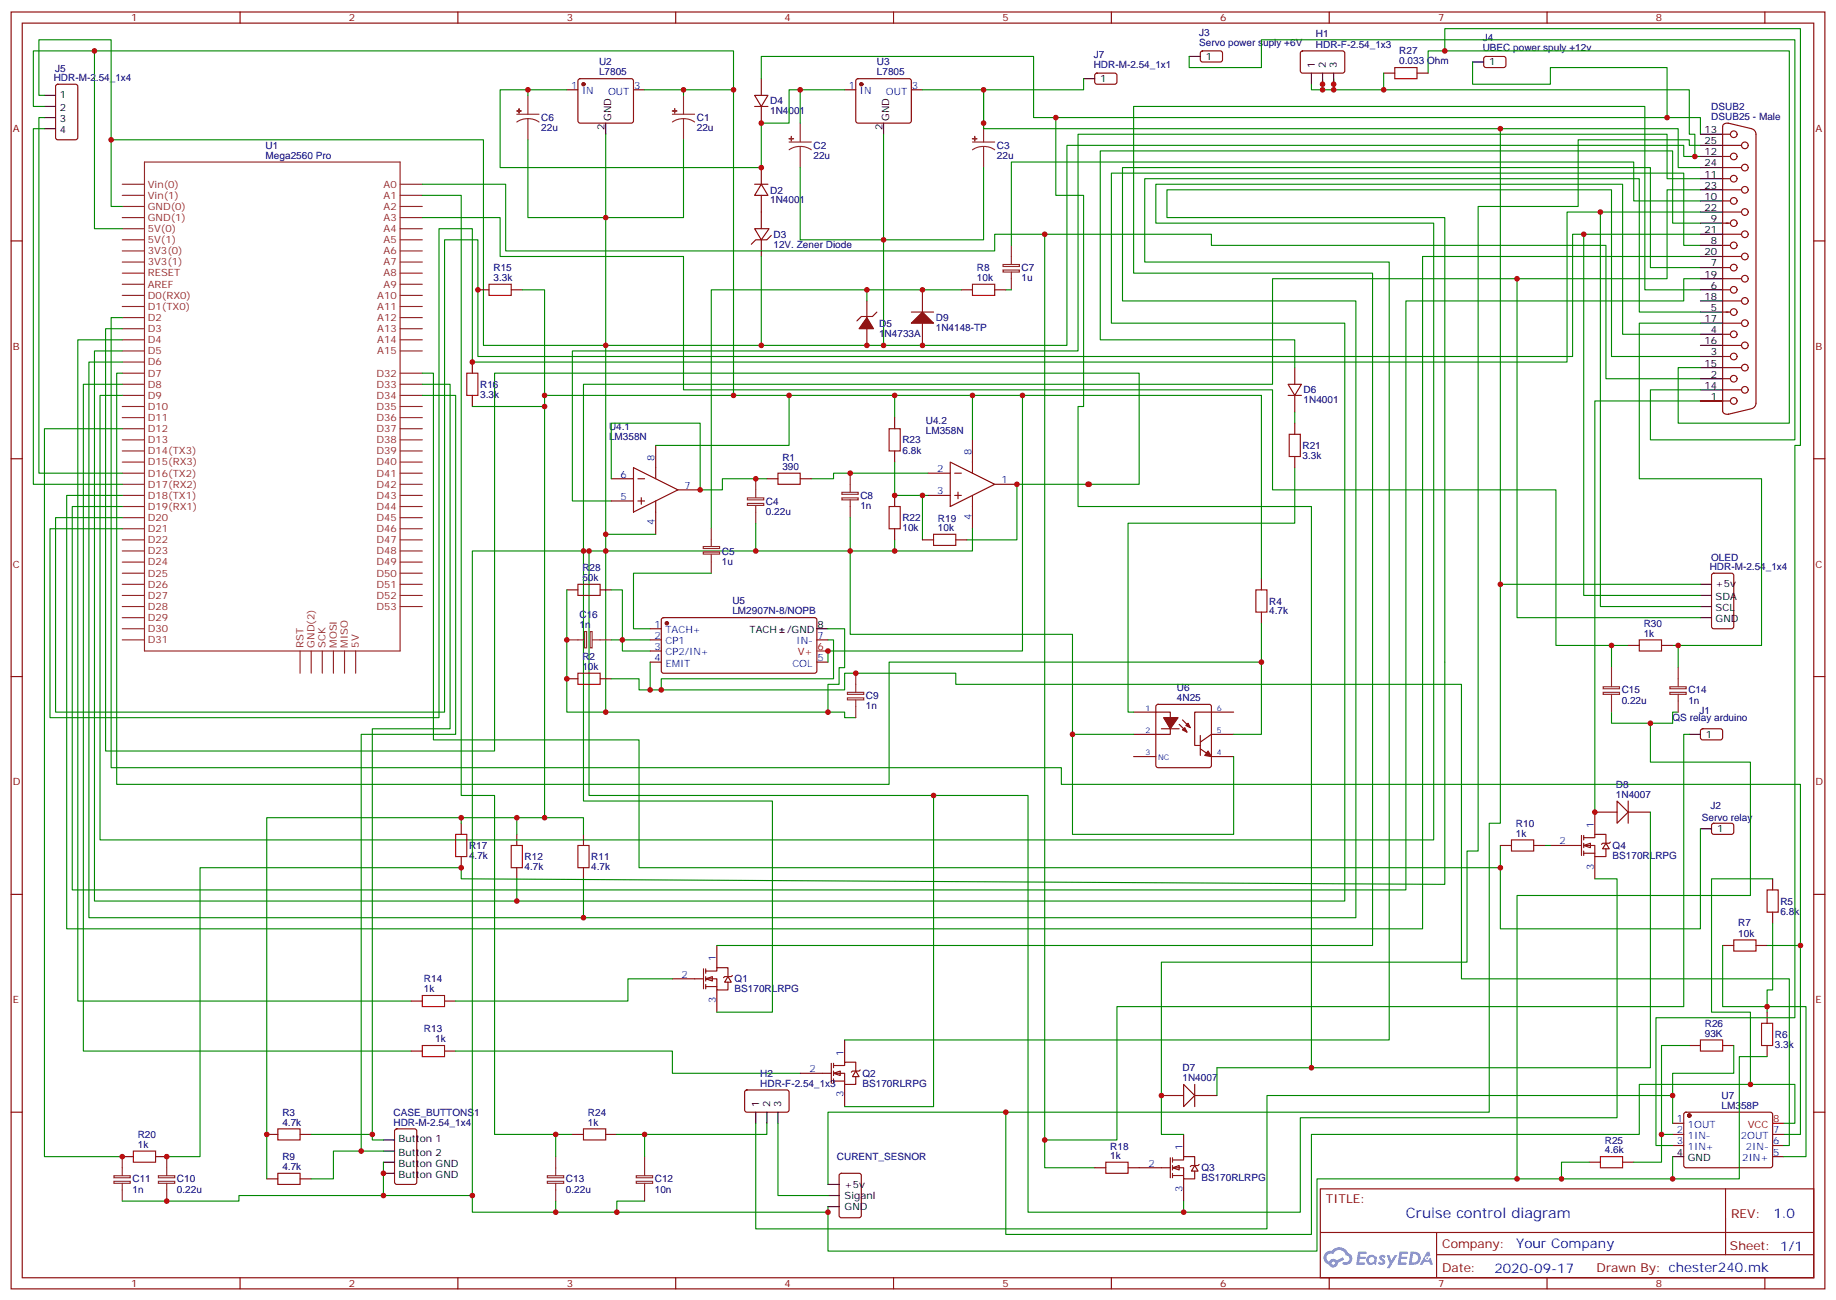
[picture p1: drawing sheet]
<svg xmlns="http://www.w3.org/2000/svg" width="583mm" height="413mm" viewBox="0 0 583 413" stroke-linecap="round" stroke-linejoin="round" font-family="sans-serif">
<g fill="none" stroke="#870000" stroke-width=".35">
<path d="M3.5 3.8h575.8v405.4h-575.8zM7.1 7.3h568.6v398.3h-568.6zM76.2 3.8v3.5M145.3 3.8v3.5M214.5 3.8v3.5M283.6 3.8v3.5M352.8 3.8v3.5M421.9 3.8v3.5M491.1 3.8v3.5M560.2 3.8v3.5M3.5 76.5h3.6M575.7 76.5h3.6"/>
<path d="M3.5 145.6h3.6M575.7 145.6h3.6M3.5 214.8h3.6M575.7 214.8h3.6M3.5 283.9h3.6M575.7 283.9h3.6M3.5 353.1h3.6M575.7 353.1h3.6M419.1 377.4h156.6v28.2h-156.6zM547.7 377.4v20.9M419.1 391.2h156.5M456 398.3h119.6"/>
<path d="M456 391.2v14.2M76.2 405.6v3.6M145.3 405.6v3.6M214.5 405.6v3.6M283.6 405.6v3.6M352.8 405.6v3.6M421.9 405.6v3.6M491.1 405.6v3.6M560.2 405.6v3.6"/>
</g>
<g fill="#5487ff">
<path d="M438.1 398.6a1.22 1.22 0 0 1 1.7 .2l-.4 .6a.47 .47 0 0 0-.3-.4 .47 .47 0 0 0-.5 .2l.1 .2a1.14 1.14 0 0 1 .8 1.8 1.14 1.14 0 0 1-1.9 0l-.2-.2 .5-.6 .7 .5a.29 .29 0 0 0 .3-.3 .29 .29 0 0 0-.2-.3 1.04 1.04 0 0 1-.6-1.7z"/>
<path d="M431.1 397.3h2.3l.4 .2-.2 .5-1.8 .1-.1 .8h1.5l.3 .4-.3 .4h-1.6l-.2 1.1h1.7l.2 .3-.2 .3-2.6 .1z"/>
<path d="M444.2 397.3l2.7 .2-.1 .5-1.8 .1-.2 .8h1.6l.3 .4-.4 .4h-1.6l-.1 1.1h1.7l.2 .3-.2 .3-2.7 .1z"/>
<path d="M453 397.3h.7l.3 1.3-.6 .3a.69 .69 0 0 0-1 .3 .69 .69 0 0 0 .4 .9 .69 .69 0 0 0 .9-.6l.5-.2 .6 2.2h-.8l-.3-.9h-1.7l-.5 .9h-.8z"/>
<path d="M440.2 398.4h.8l.6 1.8 1.1-1.8h.9l-2.6 4.2h-.8l.9-1.5z"/>
<path d="M447.8 397.3l-.6 4.2h1.3a2.11 2.11 0 0 0 2.5-2.1 2.11 2.11 0 0 0-2.5-2.1zM448.5 398.1a1.43 1.43 0 0 1 1.6 1.6 1.43 1.43 0 0 1-2 1.1z"/>
<path d="M434.1 399a1.54 1.54 0 0 0-.1 2.1 1.54 1.54 0 0 0 2.1 .1l.7 .3 .3-2.3-.6-.3a1.49 1.49 0 0 0-2.4 .1zM434.3 400a.95 .95 0 0 1 1.9 0 .95 .95 0 0 1-1.9 0z"/>
<path d="M420.8 397.7a2.18 2.18 0 0 0 1.1 3.7 1.44 1.44 0 0 0 1.6 .9 1.44 1.44 0 0 0 1.2-1.4l2-1-.5-.8-1.9 1a1.47 1.47 0 0 0-2.4 .4 1.39 1.39 0 0 1-.7-1.9 1.39 1.39 0 0 1 2-.5 2.12 2.12 0 0 1 2.2-1.3 2.12 2.12 0 0 1 1.9 1.7 1.14 1.14 0 0 1 1 1.4 1.14 1.14 0 0 1-1.6 .7 .43 .43 0 0 0-.5 .4 .43 .43 0 0 0 .4 .5 1.98 1.98 0 0 0 2.5-1.2 1.98 1.98 0 0 0-1.2-2.6 3.1 3.1 0 0 0-5.3-.6l-.9 .1zM422.7 401a.55 .55 0 0 1 1.1 0 .55 .55 0 0 1-1.1 0z"/>
<circle cx="453" cy="399.4" r=".26"/>
</g>
<g fill="none" stroke="#8c2424" stroke-width=".35">
<path d="M164 36.3h7.1M167.6 37.7l1.8 .2 1.7 .8M167.6 37.7l-1.9 .2-1.7 .8M167.6 30.3v6M167.6 37.7v6.7M213.4 36.3h7.1M217 37.7l1.8 .2 1.7 .8M217 37.7l-1.9 .2-1.7 .8M217 30.3v6M217 37.7v6.7M254 39.1v6M312.2 39.1v6"/>
<path d="M38.8 58.5h7.1M45.9 51.4h81.1v155.3h-81.1zM127 58.5h7.1M250.5 45.1h7M254 46.5l1.9 .2 1.6 .9M254 46.5l-1.9 .2-1.6 .9M254 46.5v6.7M308.7 45.1h7M312.2 46.5l1.9 .2 1.6 .9M312.2 46.5l-1.8 .2-1.7 .9M312.2 46.5v6.7M38.8 69.1h7.1"/>
<path d="M38.8 72.6h7.1M38.8 62h7.1M38.8 65.5h7.1M38.8 79.7h7.1M38.8 76.1h7.1M127 69.1h7.1M127 72.6h7.1M127 62h7.1M127 65.5h7.1M127 79.7h7.1M127 76.1h7.1M321 77.9v6"/>
<path d="M38.8 97.3h7.1M38.8 93.8h7.1M38.8 83.2h7.1M38.8 86.7h7.1M38.8 90.2h7.1M127 97.3h7.1M127 93.8h7.1M127 83.2h7.1M127 86.7h7.1M127 90.2h7.1M318.4 84h5.2v.6h-5.2zM318.4 85.7h5.2v.7h-5.2z"/>
<path d="M321 86.4v5.6M38.8 114.9h7.1M38.8 107.9h7.1M38.8 104.4h7.1M38.8 100.8h7.1M38.8 111.4h7.1M38.8 118.5h7.1M127 107.9h7.1M127 104.4h7.1M127 100.8h7.1M127 111.4h7.1M127 118.5h7.1"/>
<path d="M38.8 125.5h7.1M38.8 122h7.1M38.8 129h7.1M38.8 136.1h7.1M38.8 132.6h7.1M38.8 139.6h7.1M127 125.5h7.1M127 122h7.1M127 129h7.1M127 136.1h7.1M127 132.6h7.1M127 139.6h7.1"/>
<path d="M38.8 157.3h7.1M38.8 150.2h7.1M38.8 153.7h7.1M38.8 143.2h7.1M38.8 146.7h7.1M127 157.3h7.1M127 150.2h7.1M127 153.7h7.1M127 143.2h7.1M127 146.7h7.1M237.2 158h5.2v.7h-5.2zM237.2 159.8h5.2v.6h-5.2z"/>
<path d="M239.9 152v6M267.2 156.3h5.2v.6h-5.2zM267.2 158h5.2v.7h-5.2zM269.9 150.2v6M269.9 158.7v5.6M38.8 160.8h7.1M38.8 178.4h7.1M38.8 171.4h7.1M38.8 167.9h7.1M38.8 164.3h7.1M38.8 174.9h7.1M127 160.8h7.1"/>
<path d="M127 178.4h7.1M127 171.4h7.1M127 167.9h7.1M127 164.3h7.1M127 174.9h7.1M239.9 160.4v5.7M38.8 189h7.1M38.8 185.5h7.1M38.8 182h7.1M38.8 192.5h7.1M38.8 199.6h7.1M38.8 196.1h7.1"/>
<path d="M127 189h7.1M127 185.5h7.1M127 182h7.1M127 192.5h7.1M38.8 203.1h7.1M95.2 206.7v7M98.8 206.7v7M102.3 206.7v7M105.8 206.7v7M109.4 206.7v7M112.9 206.7v7"/>
</g>
<g fill="none" stroke="#870000" stroke-width=".35">
<path d="M179.9 28.5h3.5M183.7 25.2l.4-.2h16.3l.5 .2 .2 .5v12.7l-.3 .5-.4 .2h-16.3l-.4-.2-.3-.5v-12.7zM201.1 28.5h3.5M239.5 30.3h4.3l-2.1 3.5zM239.5 33.8h4.3M241.7 25v5.3M241.7 33.8v5.3M268.1 28.5h3.5M271.9 25.2l.4-.2h16.3l.5 .2 .2 .5v12.7l-.3 .5-.4 .2h-16.3l-.5-.2-.2-.5v-12.7zM289.3 28.5h3.5M239.5 58.5h4.3M241.7 58.5l2.1 3.5h-4.3z"/>
<path d="M241.7 53.2v5.3M239.5 72.6h4.6l-2.4 3.5zM241.7 62v10.6M241.7 76.1v5.3M244.8 74.7l-1.4 1.4h-3.5l-1.4 1.4M305.2 92h3.5M315.7 92h3.6M411 116.7v5.3M308.7 139.6v10.6M408.9 122h4.2l-2.1 3.5zM408.9 125.5h4.2M411 125.5v5.3"/>
<path d="M194 152h7.1M194 159h7.1M201.1 148.4l14.1 7.1-14.1 7.1zM202.5 152h2.1M202.5 159h2.1M203.6 158v2.1M208.1 141.4v10.6M208.1 159v10.6M215.2 155.5h7M294.6 150.2h7M294.6 157.3h7M301.6 146.7l14.1 7-14.1 7.1z"/>
<path d="M303 150.2h2.2M303 157.3h2.2M304.1 156.2v2.1M308.7 157.3v10.6M315.7 153.7h7.1M400.4 183.7v3.6M400.4 194.3v3.5M359.8 226.1h11.7v7h-11.7M367.1 223.8l.5-.2h16.2l.5 .2 .2 .5v18.7l-.2 .5-.5 .2h-16.2l-.5-.2-.2-.5v-18.7zM368.7 231.4h5.6M374.3 229.9l2.5 2.5M375.4 228.5l2.4 2.5"/>
<path d="M381 237.7l3.5 2.5h7.1M381 233.5v6.3M391.6 226.1h-12.4v10.5h1.8M391.6 233.1h-7.1l-3.5 2.5M359.8 240.2h7.1M164 264.9v3.5M164 275.4v3.6M185.2 264.9v3.5M185.2 275.4v3.6M562.7 279v3.5M562.7 289.6v3.5M130.5 317.8h3.6"/>
<path d="M141.1 317.8h3.5M546.8 300.1h3.5M557.4 300.1h3.5M130.5 333.7h3.6M141.1 333.7h3.5M560.9 321.3v3.5M560.9 331.9v3.5"/>
</g>
<g fill="#870000" stroke="#870000" stroke-width=".35">
<path d="M383.5 238.4l1 1.8-2.1-.4z"/>
<path d="M375.4 231.7l.7-.7 .7 1.4z"/>
<path d="M376.4 230.3l.7-.7 .7 1.4z"/>
<path d="M369.4 227.8h4.5l-2.4 3.6z"/>
<circle cx="185.2" cy="26.7" r=".53"/>
<circle cx="273.4" cy="26.7" r=".53"/>
</g>
<path d="M192.3 39.1v3.5M280.5 39.1v3.5" fill="none" stroke="#000" stroke-width=".35"/>
<g fill="#8c2424" stroke="#8c2424" stroke-width=".35">
<path d="M164 35.2h1.5z"/>
<path d="M164.7 34.5l.1 1.4z"/>
<path d="M213.4 35.2h1.4z"/>
<path d="M214.1 34.5l.1 1.4z"/>
<path d="M250.5 44l1.4 .1z"/>
<path d="M251.2 43.3v1.4z"/>
<path d="M308.7 44l1.4 .1z"/>
<path d="M309.4 43.3v1.4z"/>
</g>
<g fill="none" stroke="#008700" stroke-width=".35">
<path d="M167.6 28.5h-8.9v24.7h83v-14.1h8.8v-10.6h3.5M179.9 28.5h-12.3v1.8M204.6 28.5h12.4v1.8M217 28.5h15.8v-12.3h-202.8v56.4h8.8M232.8 28.5v97h17.7v15.9h-42.4M241.7 25v-7.1h86.4v19.4h211.7v5.3M268.1 28.5h-14.1v10.6M292.8 28.5h19.4v10.6M167.6 44.4v24.7h49.4v-24.7M192.3 42.6v67h88.2v-67M254 53.2v22.9h58.2v-22.9M539.8 49.7h-5.3v-3.6h-195.8v63.5h-58.2"/>
<path d="M539.8 56.7h-10.6v-14.1h-187v68.8h-160.5v47.6h12.3M38.8 65.5h-3.5v-21.1h118.2v65.2h38.8v60h15.8M539.8 63.8h-21.2v-12.4h-197.6v26.5M539.8 70.8h-8.9v-22.9h-181.7v60h61.8v8.8M539.8 77.9h-5.3v-22.9h-181.7v47.6h74.1v183.4h-262.9M241.7 81.4v28.2M305.2 92h-79.4v75.9M319.3 92h1.7M539.8 84.9h-15.9v-31.7h-167.6v42.3h74.1v195.8h-245.2M38.8 104.4h-5.3v134h123.5v-119.9h204.6v35.2h-16.2M38.8 100.8h-3.5v142.9h301.6v5.3h234.6v111.1h-5.3M38.8 118.5h-1.8v130.5h245.2v-38.8h118.2"/>
<path d="M38.8 111.4h-8.8v174.6h134v-7M38.8 114.9h-10.6v176.4h157v-12.3M38.8 107.9h-14.1v209.9h105.8M38.8 122h-12.3v211.7h104M232.8 125.5h-59.9v134.1h-8.9v5.3M250.5 125.5h58.2v14.1M284 125.5v7.1M308.7 125.5h91.7v58.2M411 130.8v3.5M194 152v-17.7h28.2v21.2h7.1v-3.5h14.1M284 146.7v10.6h10.6M292.8 157.3v14.1"/>
<path d="M294.6 150.2h-30v1.8h-7.1M345.7 153.7h-22.9v17.7h-15.9M411 148.4v17.7h-52.9v60h1.7M192.3 174.9v51.2h75.8v1.7h3.5M239.9 166.1v8.8M269.9 164.3v37.1h70.5v63.5h51.2v-24.7M284 171.4v3.5M308.7 167.9v7h-116.4v-5.3M400.4 197.8v35.3h-8.8M340.4 233.1h19.4M172.9 259.6h12.3v5.3"/>
</g>
<path d="M308.7 90.2h7v3.6h-7zM398.6 187.3h3.6v7h-3.6zM162.3 268.4h3.5v7h-3.5zM183.4 268.4h3.6v7h-3.6zM550.3 298.4h7.1v3.5h-7.1zM560.9 282.5h3.5v7.1h-3.5zM134.1 316h7v3.5h-7zM134.1 331.9h7v3.5h-7zM559.2 324.8h3.5v7.1h-3.5z" fill="none" stroke="#a10000" stroke-width=".35"/>
<g fill="#fff" stroke="#870000" stroke-width=".35">
<path d="M231.1 310l1 1.8h-2.1z"/>
<path d="M224 310.7l2.1-.7v1.4z"/>
</g>
<path d="M213.4 310.7h9.9M223.3 307.6v6.3M224 308.3h3.5v-1.1h3.6v2.8M224 310.7h3.5v3.6h3.6v-2.5M224 313.2h3.5M224 307.6v1.4M224 310v1.4M224 312.5v1.4M227.5 300.1v7.1M227.5 314.3v7M232.5 309.7l-.4 .3h-2.1l-.3 .4" fill="none" stroke="#870000" stroke-width=".35"/>
<g fill="#fff" stroke="#870000" stroke-width=".35">
<path d="M271.6 340l1.1 1.8h-2.1z"/>
<path d="M264.6 340.7l2.1-.7v1.4z"/>
</g>
<g fill="none" stroke="#870000" stroke-width=".35">
<path d="M151.7 92h3.5M162.3 92h3.5M149.9 114.9v3.6M149.9 125.5v3.5M146.4 261.3v3.6M146.4 271.9v3.5M263.9 337.5v6.4M264.6 338.2h3.5v-1h3.5v2.8M264.6 337.5v1.4M268.1 330.1v7.1M273 339.7l-.3 .3h-2.1l-.4 .4M254 340.7h9.9"/>
<path d="M264.6 340.7h3.5v3.5h3.5v-2.4M264.6 343.2h3.5M264.6 340v1.4M264.6 342.5v1.4M268.1 344.2v7.1M347.5 370.7h3.5M358.1 370.7h3.5"/>
</g>
<g fill="none" stroke="#008700" stroke-width=".35">
<path d="M312.2 28.5v12.4h220.5v12.3h7.1M134.1 58.5h26.4v21.2h155.2v-5.3h68.8v3.5h125.3v42.3h30M331.6 74.4v296.3h15.9M539.8 74.4h-40.6v38.8h-347.5v-37.1h-10.6v150h-123.5v-61.8h21.2M539.8 67.3h-42.4v47.6h-347.5v-42.3h-10.6v155.2h-123.4v-59.9h22.9M539.8 60.3h-10.6v28.2h-125.3v33.5h-218.7v52.9M165.8 92h7.1v33.5M539.8 92h-17.7v-58.2h-162.3v52.9h75.9v213.4h-208.2M539.8 99.1h-19.5v-42.4h-156.9v26.5h77.6v246.9h-172.9M539.8 88.5h-5.3v7h-88.2v187h-423.4v-121.7h15.9M539.8 81.4h-88.2v213.5h-430.4v-137.6h17.6M539.8 106.1h-24.7v-47.6h-148.2v12.3h88.2v195.8h-423.4v-141.1h7.1"/>
<path d="M539.8 113.2h-28.3v-52.9h-141.1v8.8h88.2v141.1M149.9 129h23M187 174.9v77.6h109.3v98.8h-28.2M192.3 174.9h-7.1v79.4h60v67h-17.7M164 259.6h-17.6v1.7M213.4 310.7h-14.1v7.1h-54.7M144.6 333.7h68.8v7h40.6"/>
</g>
<path d="M155.2 90.2h7.1v3.6h-7.1zM148.2 118.5h3.5v7h-3.5zM144.6 264.9h3.6v7h-3.6zM351 368.9h7.1v3.6h-7.1z" fill="none" stroke="#a10000" stroke-width=".35"/>
<g fill="#fff" stroke="#870000" stroke-width=".35">
<path d="M379.2 370l1.1 1.8h-2.1z"/>
<path d="M372.2 370.7l2.1-.7v1.4z"/>
</g>
<path d="M361.6 370.7h9.9M371.5 367.5v6.4M372.2 368.2h3.5v-1h3.5v2.8M372.2 370.7h3.5v3.5h3.5v-2.4M372.2 373.2h3.5M372.2 367.5v1.4M372.2 370v1.4M372.2 372.5v1.4M375.7 360.1v7.1M375.7 374.2v7.1M380.6 369.6l-.3 .4h-2.1l-.4 .3" fill="none" stroke="#870000" stroke-width=".35"/>
<path d="M335.1 37.3v24.7h8.9v67h-1.8v31.8h74.1v178.1h-30M296.3 252.5h30v132.3h49.4v-3.5" fill="none" stroke="#008700" stroke-width=".35"/>
<path d="M375.7 344.2l3.5 3.6-3.5 3.5z" fill="#fff" stroke="#870000" stroke-width=".35"/>
<path d="M368.7 347.8h7M379.2 344.2v7.1M379.2 347.8h7.1" fill="none" stroke="#870000" stroke-width=".35"/>
<path d="M386.3 338.9v8.9" fill="none" stroke="#008700" stroke-width=".35"/>
<path d="M513.3 254.3l3.5 3.5-3.5 3.5z" fill="#fff" stroke="#870000" stroke-width=".35"/>
<path d="M506.2 257.8h7.1M516.8 254.3v7M516.8 257.8h7.1" fill="none" stroke="#870000" stroke-width=".35"/>
<g fill="#fff" stroke="#870000" stroke-width=".35">
<path d="M509.8 267.7l1 1.8h-2.1z"/>
<path d="M502.7 268.4l2.1-.7v1.4z"/>
</g>
<g fill="none" stroke="#870000" stroke-width=".35">
<path d="M381.2 16.4l.5-.2h5.9l.5 .7-.1 2.4-.7 .4-5.9-.1-.4-.6v-2.1zM413 16.4l.5-.2h12.9l.5 .7-.1 5.9-.6 .4-13-.1-.5-.6v-5.6zM471.2 18.1l.5-.2 5.9 .1 .4 .6-.1 2.4-.6 .4h-5.9l-.4-.7v-2.1zM17.9 26.9l.4-.2h5.7l.6 .5 .1 16.5-.5 .6-5.9 .1-.6-.5-.1-16.5zM347.7 23.4l.5-.2 5.9 .1 .4 .6v2.4l-.7 .4h-5.9l-.4-.7v-2.1zM439.2 23.2h3.5M449.8 23.2h3.5M548.6 39.1l7.4 1.8M548.7 39.2a1.31 1.31 0 0 0-1.9 1.1M546.8 49.7h2.5M546.8 42.6h2.5M546.8 56.7h2.5"/>
<path d="M546.8 46.1h6M546.8 53.2h6M546.8 40.1v90.4M556.1 40.9l1.1 .8 .2 .9v85.4l-.2 .9-1.1 .8M546.8 63.8h2.5M546.8 70.8h2.5M546.8 60.3h6M546.8 67.3h6M546.8 77.9h2.5M546.8 74.4h6M275.2 95.5v5.3M278.3 99.1l-1.4 1.4h-3.5l-1.4 1.4"/>
<path d="M289.3 99.1h7M292.8 92v7.1M546.8 99.1h2.5M546.8 84.9h2.5M546.8 81.4h6M546.8 92h2.5M546.8 88.5h6M546.8 95.5h6M275.2 104.4v5.2M292.8 102.6v7M546.8 106.1h2.5M546.8 102.6h6"/>
<path d="M546.8 113.2h2.5M546.8 109.6h6M546.8 116.7h6M284 132.6v3.5M411 134.3v3.6M539.8 127.3h9.5M546.8 120.2h2.5M546.8 123.8h6M546.8 130.3a1.41 1.41 0 0 0 1.9 1.1M556 129.8l-7.4 1.7M243.4 152h3.5M254 152h3.5"/>
<path d="M284 143.2v3.5M284 157.3v3.5M411 144.9v3.5M284 167.9v3.5M292.8 171.4h3.5M303.4 171.4h3.5M179.9 187.3h3.5M190.5 187.3h3.5M206.4 199.6h3.5M210.1 196.3l.5-.2h48.3l.4 .7-.1 16.5-.6 .4-48.3-.1-.4-.6v-16.2zM543.5 182.2l.5-.2h5.6l.7 .4v16.5l-.4 .6-5.9 .1-.7-.5v-16.4zM179.9 215.5h3.5"/>
<path d="M190.5 215.5h3.5M206.4 203.1h3.5M206.4 206.7h3.5M206.4 210.2h3.5M259.3 203.1h3.5M259.3 210.2h3.5M516.8 204.9h3.5M527.4 204.9h3.5M540 231.6l.5-.2h5.9l.4 .7-.1 2.3-.6 .5-5.9-.1-.4-.6v-2.1zM506.2 257.8v7.1M476.2 268.4h3.6M486.8 268.4h3.6"/>
<path d="M492.1 268.4h9.9M502 265.2v6.4M502.7 265.9h3.5v-1h3.6v2.8M502.7 268.4h3.5v3.5h3.6v-2.4M502.7 270.9h3.5M502.7 265.2v1.4M502.7 267.7v1.4M502.7 270.2v1.4M506.2 271.9v7.1M511.2 267.3l-.4 .4h-2.1l-.3 .3M543.5 261.5l.5-.2 5.9 .1 .4 .6v2.4l-.7 .5-5.9-.1-.4-.6v-2.2zM536.2 331.9h3.6"/>
<path d="M546.8 331.9h3.5M125.5 358.6l.4-.2h5.7l.6 .4 .1 16.5-.5 .6-5.9 .1-.6-.5-.1-16.4zM236.6 346.2l.5-.2 12.9 .1 .5 .6-.1 5.9-.6 .5-13-.1-.4-.6v-5.7zM530.9 356.6h3.6M534.7 353.3l.5-.2h27l.5 .7-.1 16.5-.6 .4-27.1-.1-.4-.6v-16.2zM38.8 367.2h3.5M49.4 367.2h3.5M84.7 360.1h3.5M84.7 374.2h3.5M95.2 360.1h3.6M95.2 374.2h3.6M181.7 360.1h3.5"/>
<path d="M192.3 360.1h3.5M266.6 372.7l.5-.2h5.6l.6 .4 .1 13-.5 .6-5.8 .1-.7-.5-.1-12.9zM504.5 368.9h3.5M515.1 368.9h3.5M530.9 360.1h3.6M530.9 363.6h3.6M562.7 360.1h3.5M562.7 367.2h3.5M562.7 363.6h3.5"/>
<circle cx="550.3" cy="49.7" r="1.06"/>
<circle cx="550.3" cy="42.6" r="1.06"/>
<circle cx="550.3" cy="56.7" r="1.06"/>
<circle cx="553.9" cy="46.1" r="1.06"/>
<circle cx="553.9" cy="53.2" r="1.06"/>
<circle cx="550.3" cy="63.8" r="1.06"/>
<circle cx="550.3" cy="70.8" r="1.06"/>
<circle cx="550.3" cy="77.9" r="1.06"/>
<circle cx="553.9" cy="60.3" r="1.06"/>
<circle cx="553.9" cy="67.3" r="1.06"/>
<circle cx="553.9" cy="74.4" r="1.06"/>
<circle cx="550.3" cy="99.1" r="1.06"/>
<circle cx="550.3" cy="84.9" r="1.06"/>
<circle cx="550.3" cy="92" r="1.06"/>
<circle cx="553.9" cy="88.5" r="1.06"/>
<circle cx="553.9" cy="95.5" r="1.06"/>
<circle cx="553.9" cy="81.4" r="1.06"/>
<circle cx="550.3" cy="106.1" r="1.06"/>
<circle cx="550.3" cy="113.2" r="1.06"/>
<circle cx="553.9" cy="102.6" r="1.06"/>
<circle cx="553.9" cy="116.7" r="1.06"/>
<circle cx="553.9" cy="109.6" r="1.06"/>
<circle cx="550.3" cy="127.3" r="1.06"/>
<circle cx="550.3" cy="120.2" r="1.06"/>
<circle cx="553.9" cy="123.8" r="1.06"/>
</g>
<g fill="none" stroke="#008700" stroke-width=".35">
<path d="M30 16.2h-19.4v17.6h3.5M377.5 17.9v3.5h22.9v-8.8h169.3v127h-45.8v-15.8h15.9M458.6 16.2v-7.1h112.9v132.3h-1.8v181.7h-44.1v40.5h5.3M467.4 19.7v7h24.7v-5.3h37.1v15.9M14.1 37.3h-1.8v112.9h26.5M14.1 30.3h-1.8v-17.7h23v31.8M344 25v3.5h-31.8M416.3 26.7v1.8h3.5M419.8 25v3.5h116.4v14.1h1.8v7.1M423.3 25v3.5M439.2 23.2v5.3M453.3 23.2v-7h114.7v118.1h-35.3v-17.6h7.1"/>
<path d="M14.1 40.9h-3.5v112.8h28.2M476.2 40.9v144.6h63.6M539.8 46.1h-3.6v-1.7h-35.3v21.1h-31.7v204.7h-3.5v35.2h-97v54.7h7M134.1 62h12.3v190.5h10.6v107.6h24.7M134.1 69.1h24.6v12.3h58.3v42.4h186.9v31.7h90v49.4h17.6M502.7 74.4v114.6h37.1M508 67.3v125.2h31.8M275.2 92v3.5M481.5 88.5v107.6h58.3M134.1 118.5h3.5v116.4h65.2v40.5h273.4v-7M539.8 102.6h-19.5v49.4h38.9v52.9h-26.5M38.8 136.1h-24.7v231.1h24.7"/>
<path d="M134.1 122h8.8v109.4h-24.7v130.5h3.5M134.1 125.5h10.5v107.6h-29.9v132.3h7M324.6 125.5v81.2h-61.8v3.5M539.8 127.3h-33.6v130.5M185.2 174.9h-35.3v204.6h-28.2v-10.6M179.9 187.3v38.8h12.4M194 187.3h3.6v15.8h8.8M225.8 182h-24.7v17.6h5.3M262.8 199.6h5.3v12.3h-1.8v5.3h-3.5v8.9M476.2 185.5v75.8h-3.5v91.8h-209.9v22.9M194 215.5h8.8v3.5h3.6M194 203.1h3.6v3.6h8.8"/>
<path d="M206.4 210.2v8.8h61.7v-5.3h35.3v3.5h160.5v93.5h104.1v52.9h-1.8M262.8 203.1h1.8v12.4h-54.7v3.5M458.6 210.2v70.5l-312.2-1.7v-3.6h-82.9v91.8h-10.6M516.8 204.9h-5.3v7M530.9 204.9h1.8v7M511.5 226.1v3.5h19.4v-3.5h1.8M523.9 229.6v12.3h31.7v42.4h-74.1v89.9M536.2 233.1h-1.7v86.4h-180v42.4h-22.9M146.4 259.6h-61.7v114.6M523.9 257.8v81.1h-107.6M490.4 268.4h1.7M506.2 279h7.1v75.8h-100.6v30h-37"/>
<path d="M539.8 263.1v31.8h-63.6v-19.5M562.7 279h-19.4v42.3h12.3v22.9M562.7 293.1v21.2h-1.8v7M546.8 300.1v19.4h26.5v47.7h-7.1M560.9 300.1h10.6M536.2 331.9h-8.8v28.2M550.3 331.9v8.8h-19.4v15.9M560.9 335.4h-8.8v38.8h-21.2M243.4 356.6v3.5h-47.6M246.9 356.6v22.9h15.9M319.3 353.1v38.8h97v-31.8h104v-15.9h49.4v12.4h-3.5M530.9 347.8h-128.7v42.3h-162.3v-33.5"/>
<path d="M98.8 360.1h19.4M114.7 365.4h-8.9v8.8h-7M121.7 379.5h-45.9v1.8h-37M149.9 379.5v5.3h112.9v-1.8M176.4 360.1v7.1M204.6 360.1v7.1M504.5 368.9h-8.8v5.3M530.9 367.2v7h-112.9v23h-155.2v-12.4M530.9 360.1h-3.5v8.8h-8.8M176.4 381.3v3.5M204.6 381.3h-8.8v3.5"/>
</g>
<g fill="#870000" stroke="#870000" stroke-width=".35">
<path d="M275.2 100.8l2.1 3.6h-4.6z"/>
<path d="M289.3 102.6l3.5-3.5 3.5 3.5z"/>
<circle cx="536.2" cy="354.1" r=".53"/>
<circle cx="211.7" cy="197.8" r=".53"/>
</g>
<g fill="none" stroke="#a10000" stroke-width=".35">
<path d="M442.7 21.4h7.1v3.6h-7.1zM282.2 136.1h3.6v7.1h-3.6zM409.2 137.9h3.5v7h-3.5zM246.9 150.2h7.1v3.5h-7.1zM282.2 160.8h3.6v7.1h-3.6zM296.3 169.6h7.1v3.5h-7.1zM183.4 185.5h7.1v3.5h-7.1zM183.4 213.7h7.1v3.5h-7.1zM520.3 203.1h7.1v3.6h-7.1zM479.8 266.6h7v3.6h-7zM539.8 330.1h7v3.6h-7zM88.2 358.4h7v3.5h-7z"/>
<path d="M185.2 358.4h7.1v3.5h-7.1zM42.3 365.4h7.1v3.5h-7.1zM88.2 372.5h7v3.5h-7zM508 367.2h7.1v3.5h-7.1z"/>
</g>
<g fill="none" stroke="#000" stroke-width=".35">
<path d="M377.5 17.9h3.5M467.4 19.7h3.6M14.1 30.3h3.5M14.1 33.8h3.5M14.1 37.3h3.5M344 25h3.5M416.3 23.2v3.5M419.8 23.2v3.5M423.3 23.2v3.5M14.1 40.9h3.5M539.8 42.6h7M539.8 49.7h7"/>
<path d="M539.8 56.7h7M539.8 46.1h7M539.8 53.2h7M539.8 63.8h7M539.8 70.8h7M539.8 77.9h7M539.8 60.3h7M539.8 67.3h7M539.8 74.4h7M539.8 84.9h7M539.8 92h7M539.8 99.1h7"/>
<path d="M539.8 81.4h7M539.8 88.5h7M539.8 95.5h7M539.8 106.1h7M539.8 113.2h7M539.8 102.6h7M539.8 109.6h7M539.8 116.7h7M539.8 120.2h7M539.8 127.3h7M539.8 123.8h7M259.3 199.6h3.5"/>
<path d="M539.8 185.5h3.5M539.8 189h3.5M539.8 192.5h3.5M539.8 196.1h3.5M536.2 233.1h3.6M539.8 263.1h3.5M239.9 353.1v3.5M243.4 353.1v3.5M246.9 353.1v3.5M121.7 361.9h3.5M121.7 365.4h3.5M121.7 368.9h3.5"/>
<path d="M121.7 372.5h3.5M262.8 376h3.5M262.8 379.5h3.5M530.9 367.2h3.6M262.8 383h3.5"/>
</g>
<g fill="none" stroke="#8c2424" stroke-width=".35">
<path d="M223.2 175.3h5.2v.6h-5.2zM223.2 173.5h5.2v.6h-5.2zM225.8 167.9v5.6M225.8 176v6M179.9 203.1h5.7M185.6 200.5h.6v5.2h-.6zM187.3 200.5h.7v5.2h-.7zM188 203.1h6M269 219.8h5.2v.6h-5.2zM271.6 213.7v6M508.9 218h5.2v.7h-5.2zM508.9 219.8h5.2v.6h-5.2z"/>
<path d="M511.5 211.9v6M530 218h5.2v.7h-5.2zM530 219.8h5.2v.6h-5.2zM532.7 211.9v6M269 221.5h5.2v.7h-5.2zM271.6 222.2v5.6M511.5 220.4v5.7M532.7 220.4v5.7M36.2 373.2h5.1v.7h-5.1zM36.2 375h5.1v.6h-5.1zM38.8 367.2v6M38.8 375.6v5.7"/>
<path d="M50.3 373.2h5.2v.7h-5.2zM50.3 375h5.2v.6h-5.2zM52.9 367.2v6M52.9 375.6v5.7M173.7 373.2h5.2v.7h-5.2zM173.7 375h5.2v.6h-5.2zM176.4 367.2v6M176.4 375.6v5.7M202 373.2h5.2v.7h-5.2zM202 375h5.2v.6h-5.2zM204.6 367.2v6M204.6 375.6v5.7"/>
</g>
<path d="M259.3 206.7h3.5M562.7 356.6h3.5" fill="none" stroke="#f00" stroke-width=".35"/>
<g fill="#c00">
<circle cx="284" cy="157.3" r=".88"/>
<circle cx="292.8" cy="109.6" r=".88"/>
<circle cx="292.8" cy="92" r=".88"/>
<circle cx="275.2" cy="92" r=".88"/>
<circle cx="275.2" cy="109.6" r=".88"/>
<circle cx="416.3" cy="338.9" r=".88"/>
<circle cx="375.7" cy="384.8" r=".88"/>
<circle cx="296.3" cy="252.5" r=".88"/>
<circle cx="164" cy="286" r=".88"/>
<circle cx="172.9" cy="125.5" r=".88"/>
<circle cx="149.9" cy="114.9" r=".88"/>
<circle cx="151.7" cy="92" r=".88"/>
<circle cx="185.2" cy="174.9" r=".88"/>
<circle cx="172.9" cy="259.6" r=".88"/>
<circle cx="400.4" cy="210.2" r=".88"/>
<circle cx="340.4" cy="233.1" r=".88"/>
<circle cx="239.9" cy="174.9" r=".88"/>
<circle cx="269.9" cy="150.2" r=".88"/>
<circle cx="239.9" cy="152" r=".88"/>
<circle cx="292.8" cy="157.3" r=".88"/>
<circle cx="192.3" cy="169.6" r=".88"/>
<circle cx="250.5" cy="125.5" r=".88"/>
<circle cx="241.7" cy="109.6" r=".88"/>
<circle cx="241.7" cy="53.2" r=".88"/>
<circle cx="241.7" cy="39.1" r=".88"/>
<circle cx="167.6" cy="28.5" r=".88"/>
<circle cx="217" cy="28.5" r=".88"/>
<circle cx="192.3" cy="69.1" r=".88"/>
<circle cx="280.5" cy="76.1" r=".88"/>
<circle cx="192.3" cy="109.6" r=".88"/>
<circle cx="254" cy="28.5" r=".88"/>
<circle cx="280.5" cy="109.6" r=".88"/>
<circle cx="232.8" cy="28.5" r=".88"/>
<circle cx="192.3" cy="174.9" r=".88"/>
<circle cx="284" cy="125.5" r=".88"/>
<circle cx="284" cy="174.9" r=".88"/>
<circle cx="322.8" cy="153.7" r=".88"/>
<circle cx="345.4" cy="153.7" r=".88"/>
<circle cx="345.7" cy="153.7" r=".88"/>
<circle cx="269.9" cy="174.9" r=".88"/>
<circle cx="222.3" cy="155.5" r=".88"/>
<circle cx="232.8" cy="125.5" r=".88"/>
<circle cx="185.2" cy="291.3" r=".88"/>
<circle cx="187" cy="174.9" r=".88"/>
<circle cx="312.2" cy="39.1" r=".88"/>
<circle cx="312.2" cy="28.5" r=".88"/>
<circle cx="172.9" cy="129" r=".88"/>
<circle cx="164" cy="259.6" r=".88"/>
<circle cx="331.6" cy="74.4" r=".88"/>
<circle cx="335.1" cy="37.3" r=".88"/>
<circle cx="506.2" cy="257.8" r=".88"/>
<circle cx="368.7" cy="347.8" r=".88"/>
<circle cx="502.7" cy="74.4" r=".88"/>
<circle cx="508" cy="67.3" r=".88"/>
<circle cx="481.5" cy="88.5" r=".88"/>
<circle cx="476.3" cy="40.9" r=".88"/>
<circle cx="118.2" cy="360.1" r=".88"/>
<circle cx="114.7" cy="365.4" r=".88"/>
<circle cx="146.4" cy="259.6" r=".88"/>
<circle cx="84.7" cy="360.1" r=".88"/>
<circle cx="121.7" cy="372.5" r=".88"/>
<circle cx="38.8" cy="367.2" r=".88"/>
<circle cx="52.9" cy="367.2" r=".88"/>
<circle cx="121.7" cy="379.5" r=".88"/>
<circle cx="52.9" cy="381.3" r=".88"/>
<circle cx="149.9" cy="379.5" r=".88"/>
<circle cx="476.3" cy="185.5" r=".88"/>
<circle cx="146.4" cy="275.4" r=".88"/>
<circle cx="195.8" cy="384.8" r=".88"/>
<circle cx="176.4" cy="384.8" r=".88"/>
<circle cx="176.4" cy="360.1" r=".88"/>
<circle cx="204.6" cy="360.1" r=".88"/>
<circle cx="331.6" cy="361.9" r=".88"/>
<circle cx="476.3" cy="275.4" r=".88"/>
<circle cx="319.3" cy="353.1" r=".88"/>
<circle cx="262.8" cy="384.8" r=".88"/>
<circle cx="529.2" cy="37.3" r=".88"/>
<circle cx="423.3" cy="28.5" r=".88"/>
<circle cx="495.7" cy="374.2" r=".88"/>
<circle cx="527.4" cy="360.1" r=".88"/>
<circle cx="439.2" cy="28.5" r=".88"/>
<circle cx="458.6" cy="16.2" r=".88"/>
<circle cx="538" cy="49.7" r=".88"/>
<circle cx="530.9" cy="347.8" r=".88"/>
<circle cx="532.7" cy="204.9" r=".88"/>
<circle cx="481.5" cy="374.2" r=".88"/>
<circle cx="523.9" cy="229.6" r=".88"/>
<circle cx="511.5" cy="204.9" r=".88"/>
<circle cx="35.3" cy="44.4" r=".88"/>
<circle cx="30" cy="16.2" r=".88"/>
<circle cx="571.5" cy="300.1" r=".88"/>
<circle cx="530.9" cy="374.2" r=".88"/>
<circle cx="308.7" cy="125.5" r=".88"/>
<circle cx="555.6" cy="344.2" r=".88"/>
<circle cx="271.6" cy="213.7" r=".88"/>
<circle cx="197.6" cy="203.1" r=".88"/>
<circle cx="192.3" cy="226.1" r=".88"/>
<circle cx="206.4" cy="219" r=".88"/>
<circle cx="324.6" cy="125.5" r=".88"/>
<circle cx="262.8" cy="206.7" r=".88"/>
<circle cx="262.8" cy="226.1" r=".88"/>
<circle cx="209.9" cy="219" r=".88"/>
<circle cx="179.9" cy="203.1" r=".88"/>
<circle cx="179.9" cy="215.5" r=".88"/>
<circle cx="423.3" cy="26.7" r=".88"/>
<circle cx="419.8" cy="26.7" r=".88"/>
<circle cx="419.8" cy="28.5" r=".88"/>
<circle cx="560.9" cy="319.5" r=".88"/>
</g>
<text font-size="4.6" fill="#00f" x="446.3" y="386.6">Cruise control diagram</text>
<g font-size="4.2" fill="#00f">
<text x="562.9" y="386.7">1.0</text>
<text x="481.3" y="396.2">Your Company</text>
<text x="474.4" y="404">2020-09-17</text>
</g>
<g font-size="3.9" fill="#800">
<text x="420.9" y="382">TITLE:</text>
<text x="549.5" y="386.7">REV:</text>
<text x="457.8" y="396.2">Company:</text>
<text x="549.1" y="396.8">Sheet: 1/1</text>
<text x="457.8" y="403.9">Date:</text>
<text x="506.8" y="403.9">Drawn By: chester240.mk</text>
</g>
<g font-size="3.2" fill="#800">
<text x="41.6" y="6.8">1</text>
<text x="110.8" y="6.8">2</text>
<text x="179.9" y="6.8">3</text>
<text x="249.1" y="6.8">4</text>
<text x="318.2" y="6.8">5</text>
<text x="387.3" y="6.8">6</text>
<text x="456.5" y="6.8">7</text>
<text x="525.6" y="6.8">8</text>
<text x="4.1" y="41.9">A</text>
<text x="576.3" y="41.9">A</text>
<text x="4.1" y="111.1">B</text>
<text x="576.3" y="111.1">B</text>
<text x="4.1" y="180.2">C</text>
<text x="576.3" y="180.2">C</text>
<text x="4.1" y="249.3">D</text>
<text x="576.3" y="249.3">D</text>
<text x="4.1" y="318.5">E</text>
<text x="576.3" y="318.5">E</text>
<text x="41.6" y="408.6">1</text>
<text x="110.8" y="408.6">2</text>
<text x="179.9" y="408.6">3</text>
<text x="249.1" y="408.6">4</text>
<text x="318.2" y="408.6">5</text>
<text x="387.3" y="408.6">6</text>
<text x="456.5" y="408.6">7</text>
<text x="525.6" y="408.6">8</text>
</g>
<g font-size="3.2" fill="#000080">
<text x="380.7" y="11.4">J3</text>
<text x="417.7" y="11.9">H1</text>
<text x="380.7" y="14.6">Servo power suply +6V</text>
<text x="417.7" y="15.1">HDR-F-2.54_1x3</text>
<text x="444.2" y="17.2">R27</text>
<text x="470.6" y="16.3">UBEC power spuly +12v</text>
<text x="470.6" y="13.2">J4</text>
<text x="17.5" y="22.7">J5</text>
<text x="190.2" y="23.9">L7805</text>
<text x="190.2" y="20.7">U2</text>
<text x="278.4" y="23.9">L7805</text>
<text x="278.4" y="20.7">U3</text>
<text x="347.2" y="21.7">HDR-M-2.54_1x1</text>
<text x="347.2" y="18.5">J7</text>
<text x="444.2" y="20.4">0.033 Ohm</text>
<text x="17.1" y="25.7">HDR-M-2.54_1x4</text>
<text x="244.5" y="33.1">D4</text>
<text x="543.2" y="34.9">DSUB2</text>
<text x="171.8" y="41.6">22u</text>
<text x="171.8" y="38.5">C6</text>
<text x="221.2" y="41.6">22u</text>
<text x="221.2" y="38.5">C1</text>
<text x="244.5" y="36.3">1N4001</text>
<text x="543.2" y="38">DSUB25 - Male</text>
<text x="84.3" y="47.2">U1</text>
<text x="258.2" y="47.3">C2</text>
<text x="316.4" y="47.3">C3</text>
<text x="84.3" y="50.4">Mega2560 Pro</text>
<text x="258.2" y="50.4">22u</text>
<text x="316.4" y="50.4">22u</text>
<text x="244.5" y="64.5">1N4001</text>
<text x="244.5" y="61.5">D2</text>
<text x="245.5" y="75.6">D3</text>
<text x="245.5" y="78.6">12V. Zener Diode</text>
<text x="156.6" y="89.2">3.3k</text>
<text x="156.6" y="86">R15</text>
<text x="310.1" y="89.2">10k</text>
<text x="310.1" y="86">R8</text>
<text x="324.3" y="89.2">1u</text>
<text x="324.3" y="86">C7</text>
<text x="297" y="102">D9</text>
<text x="279" y="106.9">1N4733A</text>
<text x="279.1" y="103.7">D5</text>
<text x="297" y="105.2">1N4148-TP</text>
<text x="152.4" y="123">R16</text>
<text x="413.8" y="124.8">D6</text>
<text x="152.4" y="126.2">3.3k</text>
<text x="413.8" y="128">1N4001</text>
<text x="193.3" y="136.5">U4.1</text>
<text x="293.9" y="137.9">LM358N</text>
<text x="293.9" y="134.7">U4.2</text>
<text x="193.3" y="139.6">LM358N</text>
<text x="286.5" y="144">6.8k</text>
<text x="286.5" y="140.8">R23</text>
<text x="413.5" y="142.5">R21</text>
<text x="248.3" y="149.2">390</text>
<text x="248.3" y="146.2">R1</text>
<text x="413.5" y="145.7">3.3k</text>
<text x="243.1" y="160.2">C4</text>
<text x="273.1" y="161.6">1n</text>
<text x="273.1" y="158.4">C8</text>
<text x="243.1" y="163.4">0.22u</text>
<text x="286.5" y="165.5">R22</text>
<text x="297.7" y="165.6">R19</text>
<text x="286.5" y="168.7">10k</text>
<text x="297.7" y="168.6">10k</text>
<text x="229.1" y="179.3">1u</text>
<text x="229.1" y="176">C5</text>
<text x="543.2" y="178">OLED</text>
<text x="184.9" y="184.4">50k</text>
<text x="184.9" y="181.3">R28</text>
<text x="542.7" y="180.9">HDR-M-2.54_1x4</text>
<text x="232.5" y="191.7">U5</text>
<text x="402.9" y="192">R4</text>
<text x="184" y="196.2">C16</text>
<text x="232.5" y="194.9">LM2907N-8/NOPB</text>
<text x="402.9" y="195.1">4.7k</text>
<text x="184" y="199.4">1n</text>
<text x="521.7" y="202.1">1k</text>
<text x="521.7" y="199.1">R30</text>
<text x="184.9" y="209.5">R2</text>
<text x="184.9" y="212.7">10k</text>
<text x="274.9" y="221.9">C9</text>
<text x="373.6" y="219.5">U6</text>
<text x="514.8" y="220.1">C15</text>
<text x="535.9" y="220.1">C14</text>
<text x="274.9" y="225.1">1n</text>
<text x="373.6" y="222.5">4N25</text>
<text x="514.8" y="223.4">0.22u</text>
<text x="535.9" y="223.4">1n</text>
<text x="539.4" y="226.8">J1</text>
<text x="530.9" y="229">QS relay arduino</text>
<text x="513" y="250">D8</text>
<text x="512.9" y="253.2">1N4007</text>
<text x="543" y="256.8">J2</text>
<text x="481.2" y="262.6">R10</text>
<text x="540.2" y="260.7">Servo relay</text>
<text x="148.9" y="269.6">R17</text>
<text x="481.2" y="265.6">1k</text>
<text x="511.9" y="269.5">Q4</text>
<text x="148.9" y="272.7">4.7k</text>
<text x="166.5" y="273.1">R12</text>
<text x="187.7" y="273.1">R11</text>
<text x="511.9" y="272.6">BS170RLRPG</text>
<text x="166.5" y="276.2">4.7k</text>
<text x="187.7" y="276.2">4.7k</text>
<text x="565.2" y="287.2">R5</text>
<text x="565.1" y="290.4">6.8k</text>
<text x="551.8" y="297.3">10k</text>
<text x="551.8" y="294.1">R7</text>
<text x="134.6" y="311.8">R14</text>
<text x="233.2" y="311.8">Q1</text>
<text x="134.6" y="315">1k</text>
<text x="233.2" y="315">BS170RLRPG</text>
<text x="134.6" y="327.7">R13</text>
<text x="541.2" y="329.1">93K</text>
<text x="541.2" y="326.1">R26</text>
<text x="563.4" y="329.5">R6</text>
<text x="138.2" y="330.8">1k</text>
<text x="563.4" y="332.7">3.3k</text>
<text x="241.3" y="341.8">H2</text>
<text x="273.8" y="341.8">Q2</text>
<text x="375.4" y="340">D7</text>
<text x="241.3" y="344.9">HDR-F-2.54_1x3</text>
<text x="273.8" y="344.9">BS170RLRPG</text>
<text x="375.4" y="343.2">1N4007</text>
<text x="546.5" y="352">LM358P</text>
<text x="546.5" y="348.8">U7</text>
<text x="89.6" y="357.3">4.7k</text>
<text x="89.6" y="354.1">R3</text>
<text x="124.9" y="357.3">HDR-M-2.54_1x4</text>
<text x="124.9" y="354.1">CASE_BUTTONS1</text>
<text x="186.6" y="357.3">1k</text>
<text x="186.6" y="354.4">R24</text>
<text x="43.7" y="364.3">1k</text>
<text x="43.7" y="361.4">R20</text>
<text x="352.4" y="364.9">R18</text>
<text x="509.4" y="363.2">R25</text>
<text x="89.6" y="371.4">4.7k</text>
<text x="89.6" y="368.2">R9</text>
<text x="265.7" y="368.2">CURENT_SESNOR</text>
<text x="352.4" y="367.9">1k</text>
<text x="381.4" y="371.8">Q3</text>
<text x="509.4" y="366.1">4.6k</text>
<text x="42.1" y="375.4">C11</text>
<text x="56.2" y="375.4">C10</text>
<text x="179.6" y="375.4">C13</text>
<text x="207.9" y="375.4">C12</text>
<text x="381.4" y="374.9">BS170RLRPG</text>
<text x="42.1" y="378.6">1n</text>
<text x="56.2" y="378.6">0.22u</text>
<text x="179.6" y="378.6">0.22u</text>
<text x="207.9" y="378.6">10n</text>
</g>
<g font-size="3.2">
<text x="382.8" y="19">1</text>
<text x="417.3" y="21.4" transform="rotate(-90 417.3 21.4)">1</text>
<text x="420.9" y="21.4" transform="rotate(-90 420.9 21.4)">2</text>
<text x="424.4" y="21.4" transform="rotate(-90 424.4 21.4)">3</text>
<text x="472.7" y="20.7">1</text>
<text x="349.2" y="26">1</text>
<text x="18.9" y="31">1</text>
<text x="18.9" y="35.2">2</text>
<text x="18.9" y="38.7">3</text>
<text x="191.9" y="41.3" transform="rotate(-90 191.9 41.3)">2</text>
<text x="194" y="38.5" transform="rotate(-90 194 38.5)">GND</text>
<text x="280.1" y="41.3" transform="rotate(-90 280.1 41.3)">2</text>
<text x="282.2" y="38.5" transform="rotate(-90 282.2 38.5)">GND</text>
<text x="18.9" y="42.3">4</text>
<text x="541" y="42.3">13</text>
<text x="541" y="45.8">25</text>
<text x="541" y="49.3">12</text>
<text x="541" y="52.8">24</text>
<text x="541" y="56.4">11</text>
<text x="541" y="59.9">23</text>
<text x="541" y="63.4">10</text>
<text x="541" y="67">22</text>
<text x="543" y="70.5">9</text>
<text x="541" y="74">21</text>
<text x="543" y="77.5">8</text>
<text x="541" y="81.1">20</text>
<text x="541" y="88.1">19</text>
<text x="543" y="84.6">7</text>
<text x="541" y="95.2">18</text>
<text x="543" y="91.7">6</text>
<text x="543" y="98.7">5</text>
<text x="541" y="102.2">17</text>
<text x="543" y="105.8">4</text>
<text x="541" y="109.3">16</text>
<text x="543" y="112.8">3</text>
<text x="541" y="116.3">15</text>
<text x="543" y="119.9">2</text>
<text x="541" y="123.4">14</text>
<text x="543" y="126.9">1</text>
<text x="544.6" y="186.2">+5v</text>
<text x="544.6" y="190.4">SDA</text>
<text x="544.6" y="194">SCL</text>
<text x="544.6" y="197.5">GND</text>
<text x="237.9" y="201">TACH</text>
<text x="249.8" y="201">/GND</text>
<text x="259.5" y="199.2">8</text>
<text x="541.5" y="234.2">1</text>
<text x="545" y="264.2">1</text>
<text x="240.9" y="351.3" transform="rotate(-90 240.9 351.3)">1</text>
<text x="244.5" y="351.3" transform="rotate(-90 244.5 351.3)">2</text>
<text x="248" y="351.3" transform="rotate(-90 248 351.3)">3</text>
<text x="126.5" y="362.6">Button 1</text>
<text x="126.5" y="366.8">Button 2</text>
<text x="126.5" y="370.3">Button GND</text>
<text x="532.3" y="366.8">4</text>
<text x="535.8" y="368.6">GND</text>
<text x="126.5" y="373.9">Button GND</text>
<text x="268.1" y="377">+5v</text>
<text x="268.1" y="380.6">Siganl</text>
<text x="268.1" y="384.1">GND</text>
</g>
<g font-size="3.2" fill="#00f">
<text x="181.3" y="28.2">1</text>
<text x="184.7" y="29.9">IN</text>
<text x="201.3" y="28.2">3</text>
<text x="269.4" y="28.2">1</text>
<text x="272.9" y="29.9">IN</text>
<text x="289.5" y="28.2">3</text>
<text x="193" y="30.3">OUT</text>
<text x="281.2" y="30.3">OUT</text>
<text x="207.8" y="146.3" transform="rotate(-90 207.8 146.3)">8</text>
<text x="297.5" y="149.9">2</text>
<text x="308.3" y="144.6" transform="rotate(-90 308.3 144.6)">8</text>
<text x="196.9" y="151.6">6</text>
<text x="217.3" y="155.2">7</text>
<text x="317.9" y="153.4">1</text>
<text x="196.9" y="158.7">5</text>
<text x="297.5" y="156.9">3</text>
<text x="207.8" y="166.7" transform="rotate(-90 207.8 166.7)">4</text>
<text x="308.3" y="164.9" transform="rotate(-90 308.3 164.9)">4</text>
<text x="207.7" y="199.2">1</text>
<text x="207.7" y="202.8">2</text>
<text x="211.2" y="201">TACH+</text>
<text x="259.5" y="202.8">7</text>
<text x="207.7" y="206.3">3</text>
<text x="207.7" y="209.8">4</text>
<text x="211.2" y="204.5">CP1</text>
<text x="211.2" y="208.1">CP2/IN+</text>
<text x="252.8" y="204.5">IN-</text>
<text x="259.5" y="209.8">5</text>
<text x="211.2" y="211.6">EMIT</text>
<text x="251.5" y="211.6">COL</text>
<text x="505.9" y="262.7" transform="rotate(-90 505.9 262.7)">1</text>
<text x="495" y="268">2</text>
<text x="505.9" y="276.1" transform="rotate(-90 505.9 276.1)">3</text>
<text x="227.2" y="305.1" transform="rotate(-90 227.2 305.1)">1</text>
<text x="216.4" y="310.4">2</text>
<text x="227.2" y="318.4" transform="rotate(-90 227.2 318.4)">3</text>
<text x="267.8" y="335.1" transform="rotate(-90 267.8 335.1)">1</text>
<text x="256.9" y="340.4">2</text>
<text x="267.8" y="348.4" transform="rotate(-90 267.8 348.4)">3</text>
<text x="532.3" y="356.2">1</text>
<text x="532.3" y="359.8">2</text>
<text x="535.8" y="358">1OUT</text>
<text x="562.9" y="359.8">7</text>
<text x="375.4" y="365.1" transform="rotate(-90 375.4 365.1)">1</text>
<text x="532.3" y="363.3">3</text>
<text x="535.8" y="361.5">1IN-</text>
<text x="535.8" y="365.1">1IN+</text>
<text x="552.6" y="361.5">2OUT</text>
<text x="554.2" y="365.1">2IN-</text>
<text x="562.9" y="363.3">6</text>
<text x="364.5" y="370.3">2</text>
<text x="553.1" y="368.6">2IN+</text>
<text x="562.9" y="366.8">5</text>
<text x="375.4" y="378.4" transform="rotate(-90 375.4 378.4)">3</text>
</g>
<g font-size="3.2" fill="#8d2323">
<text x="46.9" y="59.5">Vin(0)</text>
<text x="121.8" y="59.5">A0</text>
<text x="46.9" y="63.1">Vin(1)</text>
<text x="121.8" y="63.1">A1</text>
<text x="46.9" y="70.1">GND(1)</text>
<text x="46.9" y="66.6">GND(0)</text>
<text x="121.8" y="70.1">A3</text>
<text x="121.8" y="66.6">A2</text>
<text x="46.9" y="73.7">5V(0)</text>
<text x="46.9" y="77.2">5V(1)</text>
<text x="121.8" y="73.7">A4</text>
<text x="121.8" y="77.2">A5</text>
<text x="46.9" y="80.7">3V3(0)</text>
<text x="121.8" y="80.7">A6</text>
<text x="46.9" y="87.8">RESET</text>
<text x="46.9" y="84.2">3V3(1)</text>
<text x="121.8" y="84.2">A7</text>
<text x="121.8" y="87.8">A8</text>
<text x="46.9" y="94.8">D0(RX0)</text>
<text x="46.9" y="91.3">AREF</text>
<text x="119.7" y="94.8">A10</text>
<text x="121.8" y="91.3">A9</text>
<text x="46.9" y="98.4">D1(TX0)</text>
<text x="46.9" y="101.9">D2</text>
<text x="119.7" y="98.4">A11</text>
<text x="119.7" y="101.9">A12</text>
<text x="46.9" y="105.4">D3</text>
<text x="119.7" y="105.4">A13</text>
<text x="46.9" y="108.9">D4</text>
<text x="46.9" y="112.5">D5</text>
<text x="119.7" y="108.9">A14</text>
<text x="119.7" y="112.5">A15</text>
<text x="46.9" y="116">D6</text>
<text x="46.9" y="119.5">D7</text>
<text x="119.5" y="119.5">D32</text>
<text x="46.9" y="123">D8</text>
<text x="119.5" y="123">D33</text>
<text x="46.9" y="126.6">D9</text>
<text x="46.9" y="130.1">D10</text>
<text x="119.5" y="126.6">D34</text>
<text x="119.5" y="130.1">D35</text>
<text x="46.9" y="137.2">D12</text>
<text x="46.9" y="133.6">D11</text>
<text x="119.5" y="133.6">D36</text>
<text x="119.5" y="137.2">D37</text>
<text x="46.9" y="140.7">D13</text>
<text x="119.5" y="140.7">D38</text>
<text x="46.9" y="144.2">D14(TX3)</text>
<text x="46.9" y="147.7">D15(RX3)</text>
<text x="119.5" y="144.2">D39</text>
<text x="119.5" y="147.7">D40</text>
<text x="46.9" y="151.3">D16(TX2)</text>
<text x="46.9" y="154.8">D17(RX2)</text>
<text x="119.5" y="154.8">D42</text>
<text x="119.5" y="151.3">D41</text>
<text x="46.9" y="158.3">D18(TX1)</text>
<text x="46.9" y="161.9">D19(RX1)</text>
<text x="119.5" y="158.3">D43</text>
<text x="119.5" y="161.9">D44</text>
<text x="46.9" y="165.4">D20</text>
<text x="119.5" y="165.4">D45</text>
<text x="46.9" y="172.4">D22</text>
<text x="46.9" y="168.9">D21</text>
<text x="119.5" y="168.9">D46</text>
<text x="119.5" y="172.4">D47</text>
<text x="46.9" y="179.5">D24</text>
<text x="46.9" y="176">D23</text>
<text x="119.5" y="176">D48</text>
<text x="119.5" y="179.5">D49</text>
<text x="46.9" y="183">D25</text>
<text x="119.5" y="183">D50</text>
<text x="46.9" y="190.1">D27</text>
<text x="46.9" y="186.5">D26</text>
<text x="119.5" y="186.5">D51</text>
<text x="119.5" y="190.1">D52</text>
<text x="46.9" y="193.6">D28</text>
<text x="46.9" y="197.1">D29</text>
<text x="119.5" y="193.6">D53</text>
<text x="46.9" y="200.7">D30</text>
<text x="46.9" y="204.2">D31</text>
<text x="96.3" y="205.6" transform="rotate(-90 96.3 205.6)">RST</text>
<text x="99.8" y="205.6" transform="rotate(-90 99.8 205.6)">GND(2)</text>
<text x="103.4" y="205.6" transform="rotate(-90 103.4 205.6)">SCK</text>
<text x="106.9" y="205.6" transform="rotate(-90 106.9 205.6)">MOSI</text>
<text x="110.4" y="205.6" transform="rotate(-90 110.4 205.6)">MISO</text>
<text x="113.9" y="205.6" transform="rotate(-90 113.9 205.6)">5V</text>
</g>
<g font-size="3.2" fill="#f00">
<text x="253.2" y="208.1">V+</text>
<text x="259.5" y="206.3">6</text>
<text x="554.8" y="358">VCC</text>
<text x="562.9" y="356.2">8</text>
</g>
<g font-size="2.5" fill="#00f">
<text x="363.6" y="225.7">1</text>
<text x="386.3" y="225.7">6</text>
<text x="363.6" y="232.8">2</text>
<text x="386.3" y="232.8">5</text>
<text x="363.6" y="239.8">3</text>
<text x="386.3" y="239.8">4</text>
<text x="367.6" y="241.2">NC</text>
</g>
</svg>
